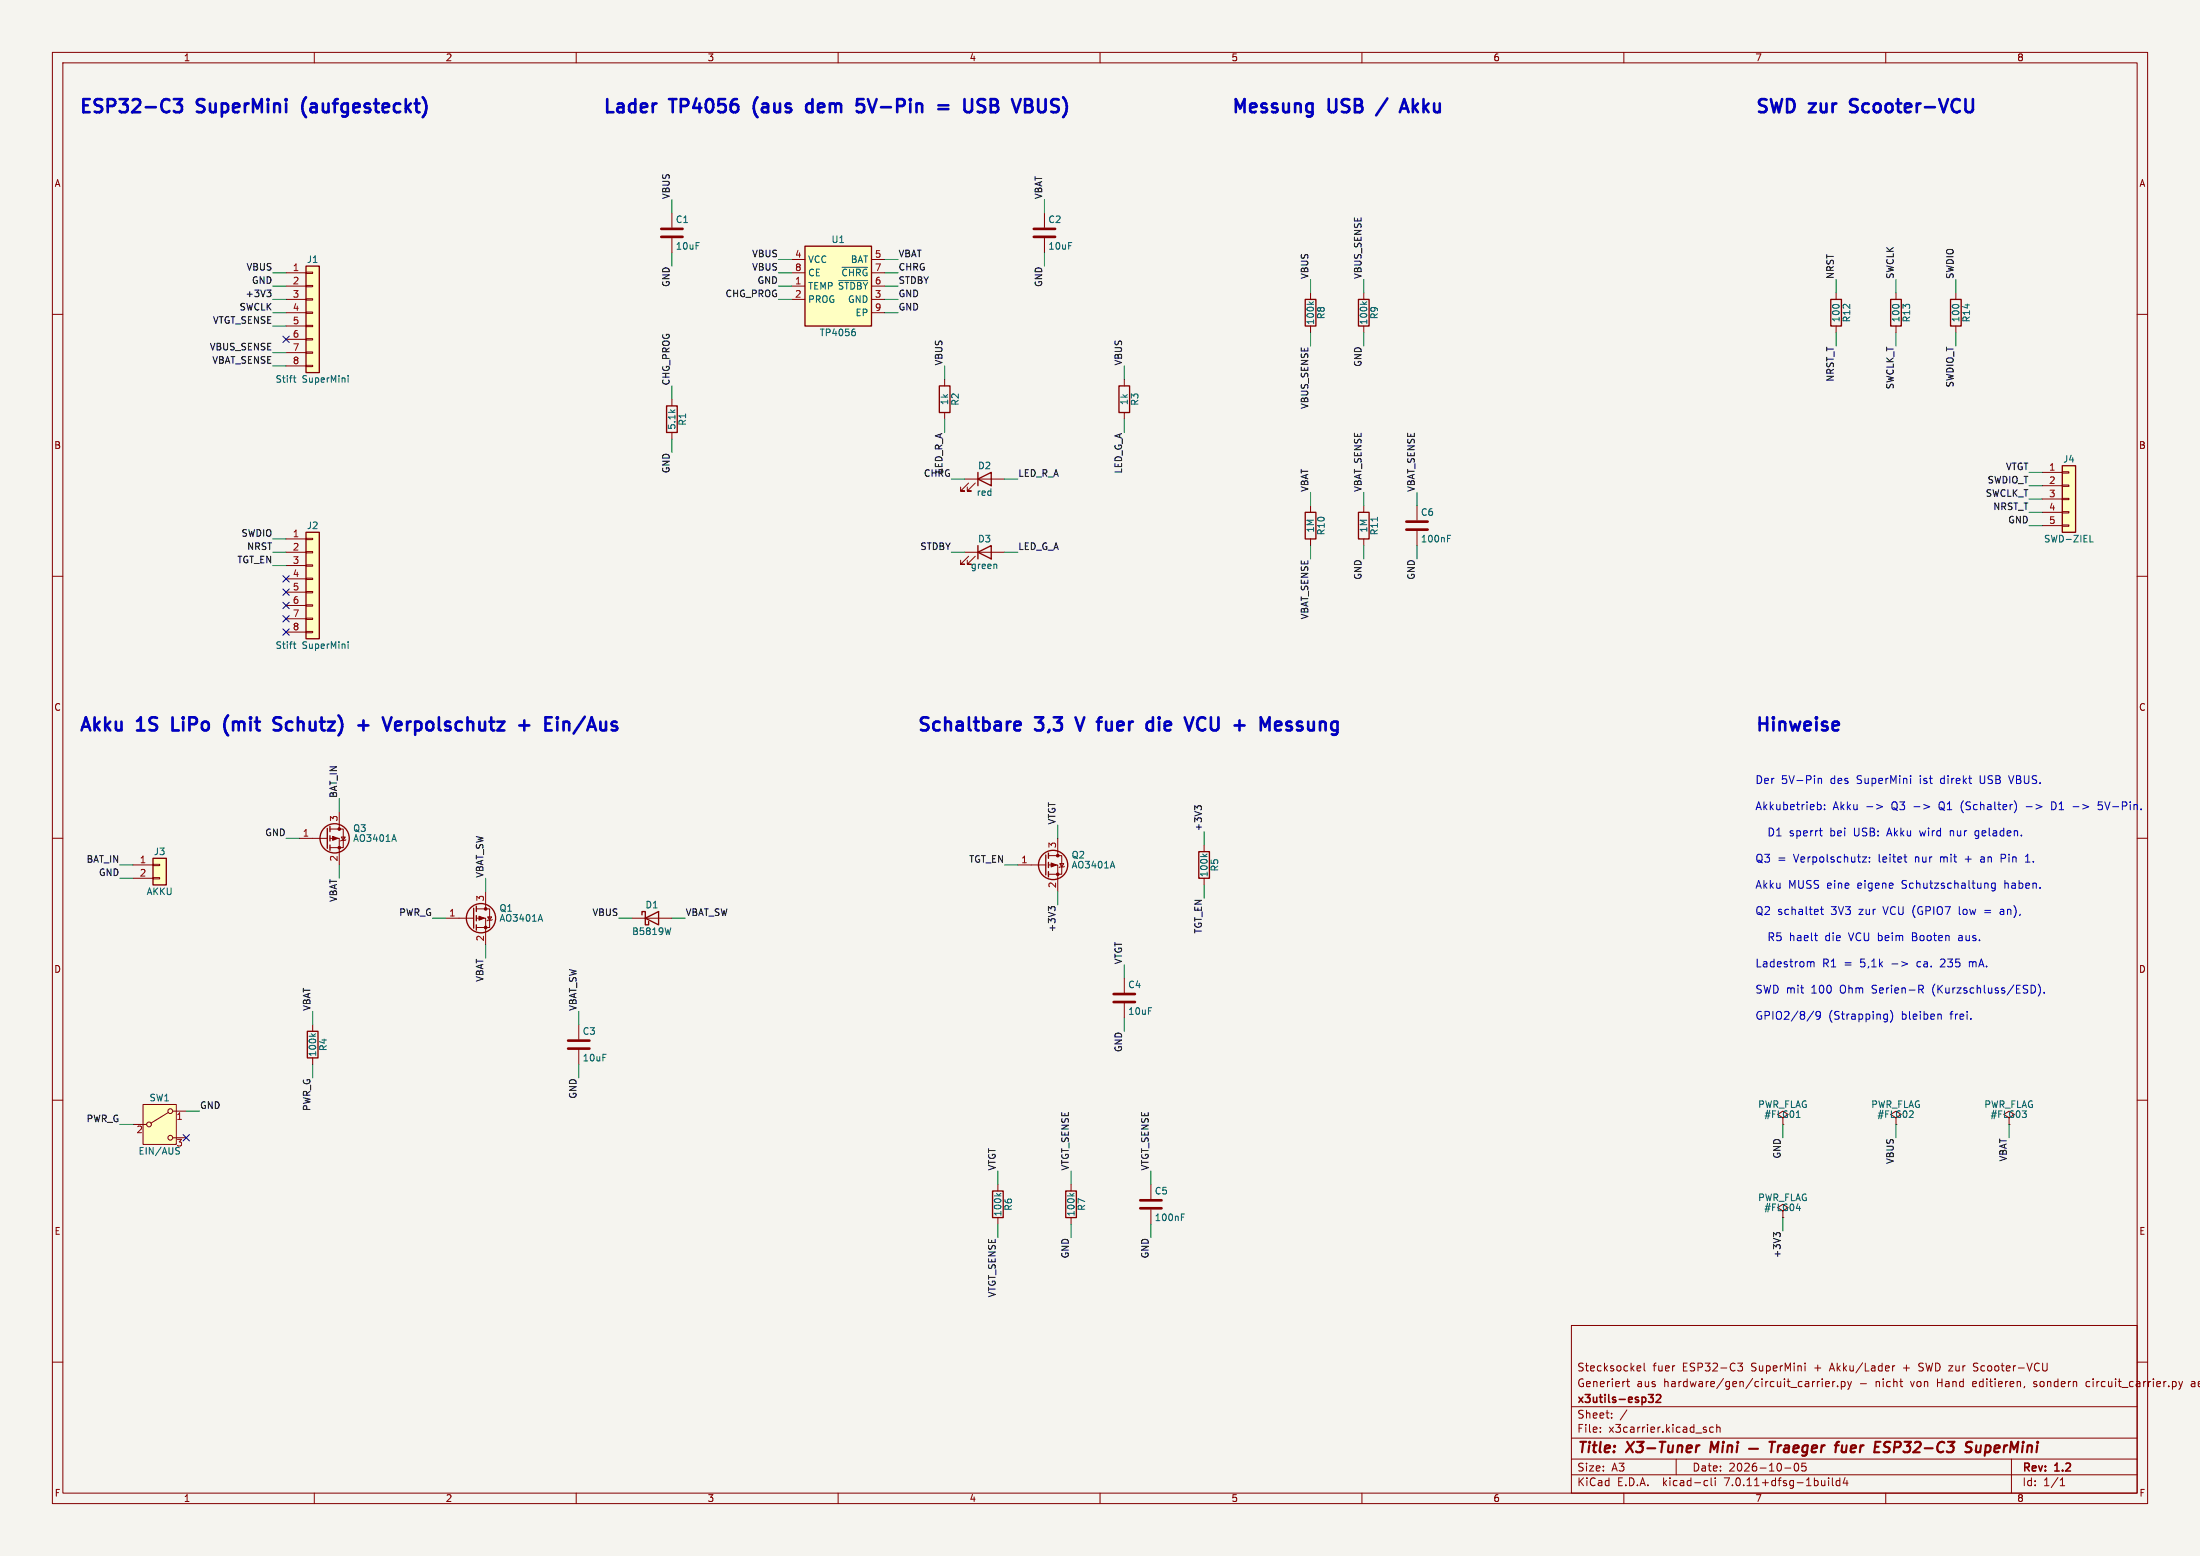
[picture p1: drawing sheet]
<svg xmlns="http://www.w3.org/2000/svg" width="420mm" height="297mm" viewBox="0 0 420 297" stroke-linecap="round" stroke-linejoin="round" font-family="sans-serif">
<path d="M0 0h420v297h-420z" fill="#f5f4ef" stroke="#f5f4ef" stroke-width=".19"/>
<g fill="none" stroke="#840000" stroke-width=".19">
<path d="M10 10h400v277h-400zM12 12h396v273h-396zM60 10v2M110 10v2M160 10v2M210 10v2M260 10v2M310 10v2M360 10v2M10 60h2M54.6 54.6h3.8M54.6 57.2h3.8"/>
<path d="M54.6 52.1h3.8M54.6 59.7h3.8M58.4 59.6h1.3v.2h-1.3zM58.4 57h1.3v.3h-1.3zM58.4 54.5h1.3v.2h-1.3zM58.4 51.9h1.3v.3h-1.3zM128.3 40.6v2.8M128.3 45.5v2.8M151.1 54.6h2.6M151.1 57.2h2.6M151.1 49.5h2.6M151.1 52.1h2.6"/>
<path d="M166.4 54.6h2.5M166.4 57.2h2.5M166.4 49.5h2.5M166.4 52.1h2.5M166.4 59.7h2.5M199.4 40.6v2.8M199.4 45.5v2.8M250.2 55.9v1.3M260.3 55.9v1.3M350.5 55.9v1.3M361.9 55.9v1.3M373.4 55.9v1.3"/>
<path d="M408 60h2M54.6 62.2h3.8M54.6 64.8h3.8M54.6 67.3h3.8M54.6 69.9h3.8M58.4 69.7h1.3v.3h-1.3zM58.4 67.2h1.3v.2h-1.3zM58.4 64.6h1.3v.3h-1.3zM58.4 62.1h1.3v.3h-1.3zM128.3 76.2v1.3M180.3 72.4v1.3M180.3 78.7v1.3"/>
<path d="M214.6 72.4v1.3M214.6 78.7v1.3M250.2 62.2v1.3M260.3 62.2v1.3M350.5 62.2v1.3M361.9 62.2v1.3M373.4 62.2v1.3M128.3 82.6v1.2M184.1 91.4h7.7M184.9 92.2l-1.5 1.5h.7h-.7v-.7M186.2 92.2l-1.5 1.5h.7h-.7v-.7M250.2 96.5v1.3"/>
<path d="M260.3 96.5v1.3M270.5 96.5v2.8M389.9 90.2h3.8M389.9 92.7h3.8M389.9 95.3h3.8M389.9 97.8h3.8M393.7 97.7h1.3v.2h-1.3zM393.7 95.1h1.3v.3h-1.3zM393.7 92.6h1.3v.2h-1.3zM393.7 90h1.3v.3h-1.3zM10 110h2M54.6 105.4h3.8"/>
<path d="M54.6 102.9h3.8M54.6 108h3.8M54.6 110.5h3.8M54.6 113h3.8M54.6 115.6h3.8M54.6 118.1h3.8M58.4 118h1.3v.2h-1.3zM58.4 115.4h1.3v.3h-1.3zM58.4 112.9h1.3v.3h-1.3zM58.4 110.4h1.3v.2h-1.3zM58.4 107.8h1.3v.3h-1.3zM58.4 105.3h1.3v.2h-1.3z"/>
<path d="M58.4 102.7h1.3v.3h-1.3zM184.1 105.4h7.7M184.9 106.2l-1.5 1.5h.7h-.7v-.8M186.2 106.2l-1.5 1.5h.7h-.7v-.8M250.2 102.9v1.2M260.3 102.9v1.2M270.5 101.3v2.8M389.9 100.3h3.8M393.7 100.2h1.3v.3h-1.3zM408 110h2M54.6 120.7h3.8M58.4 120.5h1.3v.3h-1.3z"/>
<path d="M10 160h2M63 158.2h2.5v3.6h-2.5M64.8 154.9v3.3M65.2 159.8h.7l-.4 .6zM408 160h2M25.4 165.1h3.8M25.4 167.6h3.8M29.2 167.5h1.3v.3h-1.3zM29.2 165h1.3v.2h-1.3zM57.1 160h5.4M63 160h1.8v5.1M66 160.3l-1 .2"/>
<path d="M85.1 175.3h5.3M90.9 175.3h1.8v5M90.9 173.5h2.6v3.5h-2.6M92.7 170.2v3.3M93.1 175h.8l-.4 .6zM94 175.5l-1 .3M120.6 175.3h7.7M194.3 165.1h5.3M200.2 165.1h1.7v5.1M200.2 163.3h2.5v3.6h-2.5M201.9 160v3.3M202.3 164.8h.8l-.4 .7z"/>
<path d="M203.2 165.4l-1 .2M229.9 161.3v1.3M229.9 167.6v1.3M59.7 195.6v1.3M110.5 195.6v2.8M214.6 186.7v2.8M214.6 191.5v2.8M10 210h2M25.4 214.6h2.5M27.3 210.8h6.4v7.6h-6.4zM32.1 212.3l-3.3 2.1M33 212.1h2.6"/>
<path d="M33 217.2h2.6M59.7 201.9v1.3M110.5 200.4v2.8M340.4 213.4l1-.7-1-.6-1.1 .6 1.1 .7v1.2M340.4 214.6h.1M361.9 213.4l1.1-.7-1.1-.6-1 .6 1 .7v1.2M361.9 214.6h.1M383.5 213.4l1.1-.7-1.1-.6-1 .6 1 .7v1.2M383.5 214.6h.1M408 210h2M190.5 226.1v1.2M190.5 232.4v1.3"/>
<path d="M204.5 226.1v1.2M204.5 232.4v1.3M219.7 226.1v2.8M219.7 230.9v2.8M340.4 231.1l1-.6-1-.6-1.1 .6 1.1 .6v1.3M340.4 232.4h.1M10 260h2M300 253h108v32h-108zM408 260h2M300 278.5h108M300 274.5h108M300 268.5h108"/>
<path d="M305.5 273.2v.2M305.5 272.5v.1M307.7 270.5v.2M307.7 269.8v.1M310.5 263.7h.6M310.6 269.1l-1.3 1.9M310.7 263.2v1.3l.4 .2M312.6 261.6h.6M312.6 260.8l.4-.1 .2 .3-.7 .2M313.9 260.2v1.3l.2 .2M320 278.5v3M325.6 272.9l.2 .2-.2 .3"/>
<path d="M325.6 272.4l.1 .1M327.1 272.5l-.4-.1-.3 .3 .1 .6h.6M327.7 272.5l.2-.1 .4 .1 .1 .9M327.7 271.9v1.5M331.7 260.2h1l-.5 .6 .4 .1v.6l-.2 .2-.7-.2M342.7 279.4l.2-.1a.8 .8 0 0 1 .5 .7 .8 .8 0 0 1-.5 .8 1 1 0 0 1-.2-1.4zM344.6 260.2v.1M344.6 260.7v1M344.7 279.3h-.7l-.1 .7 .3-.1h.5l.1 .2-.1 .5-.2 .2-.6-.2M347.4 263.7l-.4 .1M347.9 263.2v.1M347.9 263.7v1"/>
<path d="M348.5 264.2l.7-.2v-.2l-.5-.1-.2 .2 .1 .7h.6M349.9 263.7v1M350.3 263.7l-.3 .1-.1 .2M350.8 264.5v.2M351.5 263.8l.4-.1 .3 .3-.1 .6h-.6M351.5 263.7v1.5M352.7 263.7l.4 1M353.1 264.7l-.4 .5M353.4 263.7l-.3 1M361.3 260.7v1M361.7 260.7l-.3 .1-.1 .2M366.3 261.6l.2 .1"/>
<path d="M366.4 260.3l-.1 .2 .1 .3M376.7 263.8v.8M376.7 261.6l.6 .1M377.3 264l-.7 .2M377.4 260.2h-.4l-.3 .3 .2 .3 .4 .2M384 278.5v6.5M386.5 264.6l-.1 .3M388.2 264.6l.5 .1M388.4 263.7l-.2 .2 .2 .3M390.8 260.2v1.2l-.3 .3M398.8 263.7h-.3l-.3 .3 .1 .5 .5 .2M415.2 263.7l.2 .3v.4l-.2 .3"/>
<path d="M415.9 263.7l.4 1M416.3 264.7l-.4 .5M416.7 263.7l-.4 1M418.4 263.8h.5M418.9 264.1h-.4a.29 .29 0 0 0-.2 .3 .29 .29 0 0 0 .2 .3h.4M60 285v2M110 285v2M160 285v2M210 285v2M260 285v2M300 281.5h108M310 285v2"/>
<path d="M325.6 282.6l.4 .1M326 283.5l-.4 .1M326.7 282.1v1.3l.2 .2M327.4 282.1v.1M327.4 282.6v1M340.7 280.2h1.2M349.1 282.1v.1M349.1 282.6v1M349.8 282.1v1.3l.2 .2M351.2 282.7l-.4-.1-.3 .3 .2 .6h.5M351.2 282.1v1.5M352.2 282l-.3 1.1h.9"/>
<path d="M352.6 282.6v1M360 285v2M393.3 283.6h.9M393.3 282.5l.4-.4v1.5"/>
<circle cx="28.4" cy="214.6" r=".46"/>
<circle cx="32.5" cy="212.1" r=".46"/>
<circle cx="32.5" cy="217.2" r=".46"/>
</g>
<g fill="none" stroke="#840000" stroke-width=".4">
<path d="M324.5 275.9l-.5 .2M326.7 275.2l-.2 2M333.9 276.5h1.7M337.8 275.2h1.1M338.3 275.2l-.2 2M339.5 275.9l-.2 1.3M340.1 275.9l-.4 .1-.2 .3M340.7 276h.8l-.1 1.2M341.5 276.3l-.6 .1a.4 .4 0 0 0-.4 .4 .4 .4 0 0 0 .3 .4l.6-.1M342.4 276.5l.9-.2v-.3h-.8l-.2 .9 .3 .3 .6-.1M345.1 276a.66 .66 0 0 0-1 .3v.5l.1 .3h.8M345.1 275.9l-.2 1.6a.6 .6 0 0 1-.9 .3"/>
<path d="M345.9 276.5l1-.2-.1-.3h-.7l-.3 .9 .3 .3 .6-.1M347.8 275.9l-.2 1.3M348.4 275.9l-.4 .1-.3 .3M350.3 275.9h.7M351.1 275.2l-.4 .1-.1 .2-.2 1.7M351.7 275.9l-.1 1.2a.57 .57 0 0 0 .8-.1M352.5 275.9l-.1 1.3M360 276.2l.6 .1a.51 .51 0 0 1 .1 .6 .51 .51 0 0 1-.4 .3h-.5M360.2 275.2l.7 .1M375.8 275.2l.7 .1M376 276.3h.2a.46 .46 0 0 1-.1 .8M377.3 275.9v1.2a.57 .57 0 0 0 .7-.1"/>
<path d="M378.2 275.9l-.2 1.3M379 277.1l.5 .1M379.1 275.9l-.2 2M379.7 275.9l-.6 .1"/>
</g>
<path d="M314.7 266.2h.9l-.5 .6 .4 .1v.6l-.2 .2-.5-.1M316.2 266.3l.6-.1 .2 .1v.3l-.9 1.1h.9" fill="none" stroke="#840000" stroke-width=".3"/>
<g fill="none" stroke="#006464" stroke-width=".19">
<path d="M160.1 53.6h5.5M160.7 51h4.9M249.9 57.6l.5 .5M250.8 57.6l-.5 .4M260.1 57.6l.5 .5M260.9 57.6l-.5 .4M56 72.1h.5M56.2 71.7v1.1l.3 .2M66.5 71.7v.1M66.5 72.1v.9M163 62.8h.2M163.1 63.3l.2 .2v.3l-.2 .3"/>
<path d="M263 98.7v.8M190.2 107.7l.1 .8M276.3 102.8h.5M276.3 102.2h.6M399 103.4h.6M56 122.9h.5M56.2 122.5v1.1l.3 .2M66.5 122.5v.1M66.5 122.9v.9M75.2 159.3l.4 1.3M103.2 174.6l.4 1.2M128.1 177.1l-.3 1.3"/>
<path d="M212.4 164.4l.4 1.3M229.6 163l.5 .5M230.4 163l-.4 .4M59.4 197.3l.5 .5M60.3 197.3l-.5 .4M34.1 219.7l.1 .5-.5 .1M342.9 213.3h.8M364.5 213.3h.7M365.2 212.4v.2M190.2 227.8l.5 .5M191.1 227.8l-.5 .3M204.2 227.8l.5 .5"/>
<path d="M205 227.8l-.4 .3M225.5 232.3h.5M225.5 231.7h.6M342.9 230.7h.8"/>
</g>
<g fill="none" stroke="#840000" stroke-width=".25">
<path d="M58.4 50.8h2.6v20.3h-2.6zM153.7 47h12.7v15.2h-12.7zM249.2 57.2h2v5h-2zM259.3 57.2h2.1v5h-2.1zM349.5 57.2h2v5h-2zM360.9 57.2h2.1v5h-2.1zM372.4 57.2h2v5h-2zM127.3 77.5h2v5.1h-2zM179.3 73.7h2.1v5h-2.1zM213.6 73.7h2v5h-2zM186.7 91.4l2.5-1.2v2.5zM186.7 90.2v2.5"/>
<path d="M249.2 97.8h2v5.1h-2zM259.3 97.8h2.1v5.1h-2.1zM393.7 88.9h2.5v12.7h-2.5zM58.4 101.6h2.6v20.3h-2.6zM186.7 105.4l2.5-1.3v2.6zM186.7 104.1v2.6M62.5 158.1v3.8M63 157.7v1.1M63 159.5v1M29.2 163.8h2.5v5.1h-2.5zM63 161.3v1M90.4 173.4v3.8"/>
<path d="M90.9 173v1M90.9 174.8v1M90.9 176.5v1M122.6 174.6v-.6h.6v2.5h.6v-.6M123.2 175.3l2.5-1.3v2.5zM199.6 163.2v3.8M200.2 162.8v1M200.2 164.6v1M200.2 166.4v1M228.9 162.6h2v5h-2zM58.7 196.9h2v5h-2zM189.5 227.3h2v5.1h-2z"/>
<path d="M203.5 227.3h2v5.1h-2z"/>
<circle cx="63.9" cy="160" r="2.79"/>
<circle cx="91.8" cy="175.3" r="2.79"/>
<circle cx="201" cy="165.1" r="2.79"/>
</g>
<g fill="#ffffc2" stroke="#ffffc2" stroke-width=".19">
<path d="M29.2 163.8h2.5v5.1h-2.5z"/>
<path d="M153.7 47h12.7v15.2h-12.7z"/>
<path d="M393.7 88.9h2.5v12.7h-2.5z"/>
<path d="M27.3 210.8h6.4v7.6h-6.4z"/>
<path d="M58.4 101.6h2.6v20.3h-2.6z"/>
<path d="M58.4 50.8h2.6v20.3h-2.6z"/>
</g>
<path d="M126.2 45.2h4.1M126.2 43.7h4.1M197.4 45.2h4M197.4 43.7h4M268.5 99.6h4M268.5 101.1h4M108.5 198.6h4M212.6 191.3h4.1M212.6 189.7h4.1M108.5 200.2h4M217.7 230.6h4M217.7 229.1h4" fill="none" stroke="#840000" stroke-width=".51"/>
<g fill="#840000" stroke="#840000" stroke-width=".19">
<path d="M200.7 164.7l1 .4-1 .4z"/>
<path d="M91.4 174.9l1.1 .4-1.1 .3z"/>
<path d="M63.5 159.6l1 .4-1 .4z"/>
<circle cx="201.9" cy="166.9" r=".25"/>
<circle cx="201.9" cy="163.3" r=".25"/>
<circle cx="92.7" cy="177" r=".25"/>
<circle cx="92.7" cy="173.5" r=".25"/>
<circle cx="64.8" cy="161.8" r=".25"/>
<circle cx="64.8" cy="158.2" r=".25"/>
</g>
<path d="M50.9 55.4h.8l-.4 .5M51.5 55.9l.2 .2v.3l-.2 .2M228.6 154.2l-.5-.4v.8M228.6 154.1l.2-.3h.3l.3 .3M200.6 173.5l-.5-.4v.7M200.6 173.3l.3-.2h.3l.2 .2M339.1 235.7l-.5-.4v.8M339.1 235.5l.2-.2h.3l.2 .2" fill="none" stroke="#0f0f0f" stroke-width=".19"/>
<g fill="none" stroke="#0000c2" stroke-width=".19">
<path d="M347.1 148.7l.2-.1h.4v1M347.1 153.6h.3l.3 .2-.1 .6-.5 .2M347.1 148.6v1M347.3 158.6h.6M347.7 159.6h.2M348.3 154.4v.2M348.3 153.6v.2M356.4 154h1.1M358.2 153.6l1.2 .4-1.2 .4M364.7 148.1v.1M364.7 148.6v1M365.4 154h1.1"/>
<path d="M366.5 158.6l.2 1M367.2 153.6l1.2 .4-1.2 .4M372.3 158.6v1M372.5 158.6l-.2 .1M377.1 160l.4 .1M377.6 158.6h-.3l-.3 .2 .1 .6 .5 .2M383.5 148.1l.5 1.5M384.5 152.8a1.72 1.72 0 0 1 0 2.3M386.8 154h1.2M392 153.1h-.3v1.5h.3M395.7 154h1.2M400.5 154.4l.6 .2"/>
<path d="M401.3 153.1h-.7l-.1 .7 .6-.2M347.5 173.6h.6M347.7 173.1v1.2l.4 .3M355.5 163.6h.8l-.8 1h.8M356.9 164.4v.2M356.9 163.6v.2M363.5 163.6h.5M363.7 164.5l.3 .1M365.1 178.8h.5M365.6 178.1h-.5v1.5h.6M374.1 178.6h-.1M374.1 179a.29 .29 0 0 0-.2 .3 .29 .29 0 0 0 .2 .3"/>
<path d="M378.2 164.1v.4M379.1 168.6h.4v.2v.8M380.9 168.6h-.4l-.3 .2 .1 .7h.6M380.9 168.6v1.2l-.3 .3-.4-.1M382 163.8h.6M382.3 173.6h-.4M382.4 174h-.4a.29 .29 0 0 0-.2 .3 .29 .29 0 0 0 .2 .3h.4M382.6 163.1h-.6v1.5M386.7 164.6h.8M386.7 163.5l.4-.4v1.5M345.5 183.6l.2 .2M345.7 183.8v.8"/>
<path d="M345.7 183.8l.2-.2h.3l.1 1M346.2 193l-1.2 1.9M347.5 193.7l-.3 .3h-.2l-.3-.3 .1-.6h.4l.3 .1a.99 .99 0 0 1-.4 1.4h-.3M359.9 193.6h.4M360.3 194.5l-.4 .1M360.3 193.6v1.2l-.1 .2-.4 .1M360.9 192.8a1.72 1.72 0 0 1 0 2.3M361.2 184h1.1M363 183.6l1.2 .4-1.2 .4M366.3 188.1h.6l.3 .2-.2 .5h-.7M366.7 188.8l.5 .8M370.2 193.6l.4 .2v.8"/>
<path d="M376 183.6v1M376 183.6v.1M387.7 188.1a.76 .76 0 0 1 .9 .7 .76 .76 0 0 1-.9 .8M389.1 187.8a1.72 1.72 0 0 1 0 2.3M390.2 189.4v.2"/>
</g>
<g fill="none" stroke="#0000c2" stroke-width=".5">
<path d="M33.2 18.9h1.5l-.8 1a.68 .68 0 0 1 .8 .4v.6l-.2 .4-1 .1-.3-.2M155.1 19.9l-.7-.1-.5 .4v.7l.2 .4 .3 .1 .7-.1M163.7 18.9h1.2M163.9 19.9h.6l.5 .4-.1 .9-.4 .2h-.6M184.1 18.9v2M185.6 18.9v2M188.1 19l-1-.1a.61 .61 0 0 0-.5 .6 .61 .61 0 0 0 .5 .6 .91 .91 0 0 1 1 .6 .63 .63 0 0 1-.5 .7l-1-.1M198.2 18.9v2l.5 .5M264.9 18.8l-2.2 3.2M353.3 19.2l-.1 .2 .1 .5M179.1 20.1h1.9M179.1 20.8h1.9"/>
<path d="M267.2 21.4l.9-2.5 .8 2.5M267.5 20.7h1.2M353.2 21.3l.3 .1M32.9 136.9v2.5h1.2M43.5 136.6a2.87 2.87 0 0 0 0 3.8M52.4 137.9l.3 .2a.92 .92 0 0 1 1 .6 .64 .64 0 0 1-.5 .7l-1-.1M53.7 137l-1-.1-.3 .3M68.4 138.5h1.9M69.4 137.5v1.9M75.6 139.3l.2 .1 .7-.1M75.6 137.9l.7-.1 .2 .1 .1 .4-1.2 .3M108.3 137.8l.4 .3v1.3"/>
<path d="M111.6 136.8l-2.1 3.2M193.8 139.3l.2 .1 .7-.1M193.8 137.9l.7-.1 .2 .1 .2 .4-1.2 .3M205.3 136.9l.9 2.5M209.4 137.8h.9M210.1 136.9h.2M219.4 137.8l.7 .1M220.1 139.3l-.7 .1M220.1 136.9v2.5M229.6 136.9a1.31 1.31 0 0 0-1.1 1 1.31 1.31 0 0 0 .5 1.4l.6 .1M243.8 137.8l.7 .1 .1 .4-1.2 .3M244.5 139.3l-.7 .1"/>
<path d="M245.6 139.3l.2 .1M245.9 137.8l-.3 .3 .1 .4 .2 .1"/>
</g>
<g fill="none" stroke="#009600" stroke-width=".19">
<path d="M128.3 38.1v2.5M199.4 38.1v2.5M52.1 59.7h2.5M52.1 54.6h2.5M52.1 57.2h2.5M52.1 52.1h2.5M128.3 48.3v2.5M148.6 54.6h2.5M148.6 57.2h2.5M148.6 52.1h2.5M148.6 49.5h2.5M168.9 59.7h2.5"/>
<path d="M168.9 54.6h2.5M168.9 57.2h2.5M168.9 52.1h2.5M168.9 49.5h2.5M199.4 48.3v2.5M250.2 53.3v2.6M260.3 53.3v2.6M350.5 53.3v2.6M361.9 53.3v2.6M373.4 53.3v2.6M52.1 67.3h2.5M52.1 69.9h2.5"/>
<path d="M52.1 62.2h2.5M128.3 73.7v2.5M180.3 69.9v2.5M214.6 69.9v2.5M250.2 63.5v2.5M260.3 63.5v2.5M350.5 63.5v2.5M361.9 63.5v2.5M373.4 63.5v2.5M128.3 83.8v2.6M180.3 80v2.6M181.6 91.4h2.5"/>
<path d="M191.8 91.4h2.5M214.6 80v2.6M250.2 94v2.5M260.3 94v2.5M270.5 94v2.5M387.3 95.3h2.6M387.3 90.2h2.6M387.3 92.7h2.6M387.3 97.8h2.6M52.1 108h2.5M52.1 105.4h2.5M52.1 102.9h2.5"/>
<path d="M181.6 105.4h2.5M191.8 105.4h2.5M250.2 104.1v2.6M260.3 104.1v2.6M270.5 104.1v2.6M387.3 100.3h2.6M64.8 152.4v2.5M201.9 157.5v2.5M229.9 158.8v2.5M22.9 165.1h2.5M22.9 167.6h2.5M54.6 160h2.5"/>
<path d="M64.8 165.1v2.5M82.5 175.3h2.6M92.7 167.6v2.6M118.1 175.3h2.5M128.3 175.3h2.5M191.8 165.1h2.5M201.9 170.2v2.5M229.9 168.9v2.6M59.7 193v2.6M92.7 180.3v2.6M110.5 193v2.6M214.6 184.2v2.5"/>
<path d="M214.6 194.3v2.6M22.9 214.6h2.5M35.6 212.1h2.5M59.7 203.2v2.5M110.5 203.2v2.5M340.4 214.6v2.6M361.9 214.6v2.6M383.5 214.6v2.6M190.5 223.5v2.6M190.5 233.7v2.5M204.5 223.5v2.6M204.5 233.7v2.5"/>
<path d="M219.7 223.5v2.6M219.7 233.7v2.5M340.4 232.4v2.5"/>
</g>
<g fill="none" stroke="#000084" stroke-width=".19">
<path d="M54 64.2l1.2 1.2M55.2 64.2l-1.2 1.2M54 109.9l1.2 1.2M54 112.4l1.2 1.2M54 117.5l1.2 1.2M54 115l1.2 1.2M55.2 109.9l-1.2 1.2M55.2 112.4l-1.2 1.2M55.2 117.5l-1.2 1.2M55.2 115l-1.2 1.2M54 120l1.2 1.3M55.2 120l-1.2 1.3"/>
<path d="M35 216.6l1.2 1.2M36.2 216.6l-1.2 1.2"/>
</g>
<g font-size="3.5" fill="#0000c2">
<text x="15" y="21.8">ESP32-C3</text>
<text x="37.8" y="21.8">SuperMini</text>
<text x="58.8" y="21.8">(aufgesteckt)</text>
<text x="115" y="21.8">Lader</text>
<text x="128.1" y="21.8">TP4056</text>
<text x="145" y="21.8">(aus</text>
<text x="156.1" y="21.8">dem</text>
<text x="166.7" y="21.8">5V-Pin</text>
<text x="183.2" y="21.8">=</text>
<text x="189.2" y="21.8">USB</text>
<text x="199.6" y="21.8">VBUS)</text>
<text x="235" y="21.8">Messung</text>
<text x="253.7" y="21.8">USB</text>
<text x="269.7" y="21.8">Akku</text>
<text x="335" y="21.8">SWD</text>
<text x="345.6" y="21.8">zur</text>
<text x="354.4" y="21.8">Scooter-VCU</text>
<text x="15" y="139.8">Akku</text>
<text x="26.4" y="139.8">1S</text>
<text x="34" y="139.8">LiPo</text>
<text x="44.9" y="139.8">(mit</text>
<text x="55.4" y="139.8">Schutz)</text>
<text x="72.5" y="139.8">+</text>
<text x="78.5" y="139.8">Verpolschutz</text>
<text x="105.2" y="139.8">+</text>
<text x="111.2" y="139.8">Ein/Aus</text>
<text x="175" y="139.8">Schaltbare</text>
<text x="197.9" y="139.8">3,3</text>
<text x="206.8" y="139.8">V</text>
<text x="211.8" y="139.8">fuer</text>
<text x="222.1" y="139.8">die</text>
<text x="230.6" y="139.8">VCU</text>
<text x="240.8" y="139.8">+</text>
<text x="246.8" y="139.8">Messung</text>
<text x="335" y="139.8">Hinweise</text>
</g>
<g font-size="2.8" fill="#840000">
<text x="301" y="277.9">Title:</text>
<text x="310.6" y="277.9">X3-Tuner</text>
<text x="327.4" y="277.9">Mini</text>
<text x="353.7" y="277.9">fuer</text>
<text x="361.9" y="277.9">ESP32-C3</text>
<text x="380.1" y="277.9">SuperMini</text>
</g>
<g font-size="2.1" fill="#0000c2">
<text x="335" y="149.8">Der</text>
<text x="340" y="149.8">5V-Pin</text>
<text x="349.5" y="149.8">des</text>
<text x="354.6" y="149.8">SuperMini</text>
<text x="366.8" y="149.8">ist</text>
<text x="370.9" y="149.8">direkt</text>
<text x="378.5" y="149.8">USB</text>
<text x="384.3" y="149.8">VBUS.</text>
<text x="335" y="154.8">Akkubetrieb:</text>
<text x="349.9" y="154.8">Akku</text>
<text x="361.3" y="154.8">Q3</text>
<text x="370.6" y="154.8">Q1</text>
<text x="374.9" y="154.8">(Schalter)</text>
<text x="387.5" y="154.8">-&gt;</text>
<text x="392.5" y="154.8">D1</text>
<text x="396.7" y="154.8">-&gt;</text>
<text x="401.7" y="154.8">5V-Pin.</text>
<text x="337.6" y="159.7">D1</text>
<text x="341.8" y="159.7">sperrt</text>
<text x="349.7" y="159.7">bei</text>
<text x="354.4" y="159.7">USB:</text>
<text x="360.9" y="159.7">Akku</text>
<text x="367.2" y="159.7">wird</text>
<text x="373.1" y="159.7">nur</text>
<text x="378.1" y="159.7">geladen.</text>
<text x="335" y="164.7">Q3</text>
<text x="339.3" y="164.7">=</text>
<text x="342.5" y="164.7">Verpolschutz:</text>
<text x="358.8" y="164.7">leitet</text>
<text x="365.8" y="164.7">nur</text>
<text x="370.8" y="164.7">mit</text>
<text x="375.7" y="164.7">+</text>
<text x="378.8" y="164.7">an</text>
<text x="382.8" y="164.7">Pin</text>
<text x="387.7" y="164.7">1.</text>
<text x="335" y="169.7">Akku</text>
<text x="341.4" y="169.7">MUSS eine</text>
<text x="354.8" y="169.7">eigene</text>
<text x="363.3" y="169.7">Schutzschaltung</text>
<text x="383.1" y="169.7">haben.</text>
<text x="335" y="174.7">Q2</text>
<text x="337.6" y="179.7">R5</text>
<text x="339.3" y="174.7">schaltet</text>
<text x="341.8" y="179.7">haelt</text>
<text x="348.8" y="179.7">die</text>
<text x="349.6" y="174.7">3V3</text>
<text x="353.4" y="179.7">VCU beim</text>
<text x="355" y="174.7">zur</text>
<text x="359.8" y="174.7">VCU (GPIO7</text>
<text x="365.7" y="179.7">Booten</text>
<text x="374.5" y="174.7">low</text>
<text x="374.8" y="179.7">aus.</text>
<text x="379.5" y="174.7">=</text>
<text x="382.7" y="174.7">an),</text>
<text x="335" y="184.7">Ladestrom</text>
<text x="347.9" y="184.7">R1</text>
<text x="352.1" y="184.7">=</text>
<text x="355.3" y="184.7">5,1k</text>
<text x="366.4" y="184.7">ca.</text>
<text x="371" y="184.7">235</text>
<text x="376.6" y="184.7">mA.</text>
<text x="335" y="189.7">SWD mit</text>
<text x="345.8" y="189.7">100</text>
<text x="351.4" y="189.7">Ohm</text>
<text x="357.6" y="189.7">Serien-R</text>
<text x="369.3" y="189.7">(Kurzschluss/ESD).</text>
<text x="335" y="194.7">GPIO2/8/9</text>
<text x="349" y="194.7">(Strapping)</text>
<text x="363" y="194.7">bleiben</text>
<text x="372.5" y="194.7">frei.</text>
</g>
<g font-size="2.1" fill="#840000">
<text x="301" y="262">Stecksockel</text>
<text x="315.5" y="262">fuer</text>
<text x="321.2" y="262">ESP32-C3</text>
<text x="334.5" y="262">SuperMini</text>
<text x="346.6" y="262">+</text>
<text x="349.8" y="262">Akku/Lader</text>
<text x="363.9" y="262">+</text>
<text x="367" y="262">SWD zur</text>
<text x="377.8" y="262">Scooter-VCU</text>
<text x="301" y="268.2">x3utils-esp32</text>
<text x="301" y="265">Generiert</text>
<text x="312.4" y="265">aus</text>
<text x="317.7" y="265">hardware/gen/circuit_carrier.py</text>
<text x="355.2" y="265">-</text>
<text x="358.3" y="265">nicht</text>
<text x="365.2" y="265">von</text>
<text x="370.4" y="265">Hand</text>
<text x="377.3" y="265">editieren,</text>
<text x="389.1" y="265">sondern</text>
<text x="399.3" y="265">circuit_carrier.py</text>
<text x="419.5" y="265">ae</text>
<text x="301" y="273.7">File:</text>
<text x="301" y="271">Sheet:</text>
<text x="307.1" y="273.7">x3carrier.kicad_sch</text>
<text x="301" y="281.1">Size:</text>
<text x="307.6" y="281.1">A3</text>
<text x="323" y="281.1">Date:</text>
<text x="330" y="281.1">2026-10-05</text>
<text x="386" y="281.3">Rev:</text>
<text x="392.4" y="281.3">1.2</text>
<text x="301" y="283.9">KiCad</text>
<text x="308.7" y="283.9">E.D.A.</text>
<text x="317.6" y="283.9">kicad-cli</text>
<text x="329.5" y="283.9">7.0.11+dfsg-1build4</text>
<text x="386" y="283.9">Id:</text>
<text x="390.1" y="283.9">1/1</text>
</g>
<g font-size="1.8" fill="#840000">
<text x="35" y="11.9">1</text>
<text x="85" y="11.9">2</text>
<text x="135" y="11.9">3</text>
<text x="185" y="11.9">4</text>
<text x="235" y="11.9">5</text>
<text x="285" y="11.9">6</text>
<text x="335" y="11.9">7</text>
<text x="385" y="11.9">8</text>
<text x="10.3" y="35.9">A</text>
<text x="408.3" y="35.9">A</text>
<text x="10.3" y="85.9">B</text>
<text x="408.2" y="85.9">B</text>
<text x="10.3" y="135.9">C</text>
<text x="408.2" y="135.9">C</text>
<text x="10.3" y="185.9">D</text>
<text x="408.2" y="185.9">D</text>
<text x="10.3" y="235.9">E</text>
<text x="408.3" y="235.9">E</text>
<text x="10.3" y="285.9">F</text>
<text x="35" y="286.9">1</text>
<text x="85" y="286.9">2</text>
<text x="135" y="286.9">3</text>
<text x="185" y="286.9">4</text>
<text x="235" y="286.9">5</text>
<text x="285" y="286.9">6</text>
<text x="335" y="286.9">7</text>
<text x="385" y="286.9">8</text>
<text x="408.3" y="285.9">F</text>
</g>
<g font-size="1.8" fill="#0f0f0f">
<text x="127.9" y="38.1" transform="rotate(-90 127.9 38.1)">VBUS</text>
<text x="199" y="38.1" transform="rotate(-90 199 38.1)">VBAT</text>
<text x="47" y="51.7">VBUS</text>
<text x="143.5" y="51.7">VBUS</text>
<text x="143.5" y="49.2">VBUS</text>
<text x="171.4" y="49.2">VBAT</text>
<text x="171.4" y="51.7">CHRG</text>
<text x="249.8" y="53.3" transform="rotate(-90 249.8 53.3)">VBUS</text>
<text x="260" y="53.3" transform="rotate(-90 260 53.3)">VBUS_SENSE</text>
<text x="350.2" y="53.3" transform="rotate(-90 350.2 53.3)">NRST</text>
<text x="361.6" y="53.3" transform="rotate(-90 361.6 53.3)">SWCLK</text>
<text x="373" y="53.3" transform="rotate(-90 373 53.3)">SWDIO</text>
<text x="45.6" y="59.3">SWCLK</text>
<text x="46.8" y="56.8">+3V3</text>
<text x="48" y="54.3">GND</text>
<text x="127.9" y="54.9" transform="rotate(-90 127.9 54.9)">GND</text>
<text x="138.4" y="56.8">CHG_PROG</text>
<text x="144.5" y="54.3">GND</text>
<text x="171.4" y="59.3">GND</text>
<text x="171.4" y="56.8">GND</text>
<text x="171.4" y="54.3">STDBY</text>
<text x="199" y="54.9" transform="rotate(-90 199 54.9)">GND</text>
<text x="40.6" y="61.9">VTGT_SENSE</text>
<text x="40" y="67">VBUS_SENSE</text>
<text x="40.4" y="69.5">VBAT_SENSE</text>
<text x="180" y="69.8" transform="rotate(-90 180 69.8)">VBUS</text>
<text x="214.3" y="69.8" transform="rotate(-90 214.3 69.8)">VBUS</text>
<text x="260" y="70.1" transform="rotate(-90 260 70.1)">GND</text>
<text x="127.9" y="73.7" transform="rotate(-90 127.9 73.7)">CHG_PROG</text>
<text x="350.2" y="73" transform="rotate(-90 350.2 73)">NRST_T</text>
<text x="361.6" y="74.4" transform="rotate(-90 361.6 74.4)">SWCLK_T</text>
<text x="373" y="74" transform="rotate(-90 373 74)">SWDIO_T</text>
<text x="249.8" y="78.2" transform="rotate(-90 249.8 78.2)">VBUS_SENSE</text>
<text x="382.9" y="89.8">VTGT</text>
<text x="127.9" y="90.4" transform="rotate(-90 127.9 90.4)">GND</text>
<text x="176.3" y="91.1">CHRG</text>
<text x="180" y="90.5" transform="rotate(-90 180 90.5)">LED_R_A</text>
<text x="194.3" y="91.1">LED_R_A</text>
<text x="214.3" y="90.5" transform="rotate(-90 214.3 90.5)">LED_G_A</text>
<text x="249.8" y="94" transform="rotate(-90 249.8 94)">VBAT</text>
<text x="260" y="94" transform="rotate(-90 260 94)">VBAT_SENSE</text>
<text x="270.2" y="94" transform="rotate(-90 270.2 94)">VBAT_SENSE</text>
<text x="379" y="94.9">SWCLK_T</text>
<text x="379.3" y="92.4">SWDIO_T</text>
<text x="380.4" y="97.4">NRST_T</text>
<text x="383.3" y="100">GND</text>
<text x="45.2" y="107.6">TGT_EN</text>
<text x="46" y="102.5">SWDIO</text>
<text x="47.1" y="105.1">NRST</text>
<text x="175.6" y="105.1">STDBY</text>
<text x="194.3" y="105.1">LED_G_A</text>
<text x="260" y="110.8" transform="rotate(-90 260 110.8)">GND</text>
<text x="270.2" y="110.8" transform="rotate(-90 270.2 110.8)">GND</text>
<text x="249.8" y="118.3" transform="rotate(-90 249.8 118.3)">VBAT_SENSE</text>
<text x="64.4" y="152.4" transform="rotate(-90 64.4 152.4)">BAT_IN</text>
<text x="50.5" y="159.7">GND</text>
<text x="201.6" y="157.5" transform="rotate(-90 201.6 157.5)">VTGT</text>
<text x="229.5" y="158.8" transform="rotate(-90 229.5 158.8)">+3V3</text>
<text x="16.4" y="164.8">BAT_IN</text>
<text x="18.8" y="167.3">GND</text>
<text x="92.4" y="167.6" transform="rotate(-90 92.4 167.6)">VBAT_SW</text>
<text x="184.9" y="164.8">TGT_EN</text>
<text x="64.4" y="172.3" transform="rotate(-90 64.4 172.3)">VBAT</text>
<text x="76.1" y="174.9">PWR_G</text>
<text x="113" y="174.9">VBUS</text>
<text x="130.8" y="174.9">VBAT_SW</text>
<text x="201.6" y="178" transform="rotate(-90 201.6 178)">+3V3</text>
<text x="229.5" y="178.3" transform="rotate(-90 229.5 178.3)">TGT_EN</text>
<text x="214.3" y="184.1" transform="rotate(-90 214.3 184.1)">VTGT</text>
<text x="92.4" y="187.5" transform="rotate(-90 92.4 187.5)">VBAT</text>
<text x="59.3" y="193" transform="rotate(-90 59.3 193)">VBAT</text>
<text x="110.1" y="193" transform="rotate(-90 110.1 193)">VBAT_SW</text>
<text x="214.3" y="200.9" transform="rotate(-90 214.3 200.9)">GND</text>
<text x="110.1" y="209.8" transform="rotate(-90 110.1 209.8)">GND</text>
<text x="16.4" y="214.3">PWR_G</text>
<text x="38.1" y="211.7">GND</text>
<text x="59.3" y="212.2" transform="rotate(-90 59.3 212.2)">PWR_G</text>
<text x="340" y="221.2" transform="rotate(-90 340 221.2)">GND</text>
<text x="383.2" y="221.8" transform="rotate(-90 383.2 221.8)">VBAT</text>
<text x="190.2" y="223.5" transform="rotate(-90 190.2 223.5)">VTGT</text>
<text x="204.1" y="223.5" transform="rotate(-90 204.1 223.5)">VTGT_SENSE</text>
<text x="219.4" y="223.5" transform="rotate(-90 219.4 223.5)">VTGT_SENSE</text>
<text x="361.6" y="222.3" transform="rotate(-90 361.6 222.3)">VBUS</text>
<text x="204.1" y="240.3" transform="rotate(-90 204.1 240.3)">GND</text>
<text x="219.4" y="240.3" transform="rotate(-90 219.4 240.3)">GND</text>
<text x="340" y="240.2" transform="rotate(-90 340 240.2)">+3V3</text>
<text x="190.2" y="247.7" transform="rotate(-90 190.2 247.7)">VTGT_SENSE</text>
</g>
<g font-size="1.8" fill="#006464">
<text x="128.9" y="42.8">C1</text>
<text x="128.9" y="47.9">10uF</text>
<text x="158.6" y="46.6">U1</text>
<text x="200" y="42.8">C2</text>
<text x="200" y="47.9">10uF</text>
<text x="58.5" y="50.4">J1</text>
<text x="154.2" y="50.4">VCC</text>
<text x="154.2" y="52.9">CE</text>
<text x="160.5" y="52.9">~{CHRG}</text>
<text x="162.3" y="50.4">BAT</text>
<text x="154.2" y="55.5">TEMP ~{STDBY}</text>
<text x="154.2" y="58">PROG</text>
<text x="161.8" y="58">GND</text>
<text x="156.4" y="64.4">TP4056</text>
<text x="163.2" y="60.6">EP</text>
<text x="251.1" y="62.1" transform="rotate(-90 251.1 62.1)">100k</text>
<text x="253.1" y="61" transform="rotate(-90 253.1 61)">R8</text>
<text x="261.2" y="62.1" transform="rotate(-90 261.2 62.1)">100k</text>
<text x="263.2" y="61" transform="rotate(-90 263.2 61)">R9</text>
<text x="351.4" y="61.6" transform="rotate(-90 351.4 61.6)">100</text>
<text x="353.4" y="61.6" transform="rotate(-90 353.4 61.6)">R12</text>
<text x="362.8" y="61.6" transform="rotate(-90 362.8 61.6)">100</text>
<text x="364.8" y="61.6" transform="rotate(-90 364.8 61.6)">R13</text>
<text x="374.2" y="61.6" transform="rotate(-90 374.2 61.6)">100</text>
<text x="376.3" y="61.6" transform="rotate(-90 376.3 61.6)">R14</text>
<text x="52.5" y="73.3">Stift</text>
<text x="57.7" y="73.3">SuperMini</text>
<text x="181.2" y="77.4" transform="rotate(-90 181.2 77.4)">1k</text>
<text x="183.2" y="77.5" transform="rotate(-90 183.2 77.5)">R2</text>
<text x="215.5" y="77.4" transform="rotate(-90 215.5 77.4)">1k</text>
<text x="217.5" y="77.5" transform="rotate(-90 217.5 77.5)">R3</text>
<text x="129.1" y="82.1" transform="rotate(-90 129.1 82.1)">5.1k</text>
<text x="131.2" y="81.4" transform="rotate(-90 131.2 81.4)">R1</text>
<text x="186.6" y="89.8">D2</text>
<text x="393.8" y="88.5">J4</text>
<text x="186.3" y="94.8">red</text>
<text x="58.5" y="101.2">J2</text>
<text x="251.1" y="101.8" transform="rotate(-90 251.1 101.8)">1M</text>
<text x="261.2" y="101.8" transform="rotate(-90 261.2 101.8)">1M</text>
<text x="271.2" y="98.7">C6</text>
<text x="186.6" y="103.7">D3</text>
<text x="253.1" y="102.3" transform="rotate(-90 253.1 102.3)">R10</text>
<text x="263.2" y="102.3" transform="rotate(-90 263.2 102.3)">R11</text>
<text x="271.2" y="103.7">100nF</text>
<text x="390.1" y="103.7">SWD-ZIEL</text>
<text x="185.2" y="108.8">green</text>
<text x="52.5" y="124.1">Stift</text>
<text x="57.7" y="124.1">SuperMini</text>
<text x="67.3" y="160.9">AO3401A</text>
<text x="67.3" y="159">Q3</text>
<text x="29.3" y="163.4">J3</text>
<text x="204.5" y="166">AO3401A</text>
<text x="204.5" y="164.1">Q2</text>
<text x="230.7" y="167.5" transform="rotate(-90 230.7 167.5)">100k</text>
<text x="232.8" y="166.4" transform="rotate(-90 232.8 166.4)">R5</text>
<text x="27.9" y="171">AKKU</text>
<text x="123.1" y="173.6">D1</text>
<text x="95.3" y="176.1">AO3401A</text>
<text x="95.3" y="174.2">Q1</text>
<text x="120.6" y="178.7">B5819W</text>
<text x="215.3" y="188.8">C4</text>
<text x="111.1" y="197.7">C3</text>
<text x="215.3" y="193.9">10uF</text>
<text x="60.6" y="201.8" transform="rotate(-90 60.6 201.8)">100k</text>
<text x="62.6" y="200.7" transform="rotate(-90 62.6 200.7)">R4</text>
<text x="111.1" y="202.8">10uF</text>
<text x="28.4" y="210.4">SW1</text>
<text x="335.5" y="211.7">PWR_FLAG</text>
<text x="336.7" y="213.6">#FLG01</text>
<text x="357.1" y="211.7">PWR_FLAG</text>
<text x="358.3" y="213.6">#FLG02</text>
<text x="378.7" y="211.7">PWR_FLAG</text>
<text x="379.9" y="213.6">#FLG03</text>
<text x="26.4" y="220.6">EIN/AUS</text>
<text x="33.6" y="219.2">3</text>
<text x="191.4" y="232.3" transform="rotate(-90 191.4 232.3)">100k</text>
<text x="193.4" y="231.2" transform="rotate(-90 193.4 231.2)">R6</text>
<text x="205.3" y="232.3" transform="rotate(-90 205.3 232.3)">100k</text>
<text x="207.4" y="231.2" transform="rotate(-90 207.4 231.2)">R7</text>
<text x="220.4" y="228.2">C5</text>
<text x="220.4" y="233.3">100nF</text>
<text x="335.5" y="229.5">PWR_FLAG</text>
<text x="336.7" y="231.4">#FLG04</text>
</g>
<g font-size="1.8" fill="#a90000">
<text x="55.8" y="51.8">1</text>
<text x="151.7" y="49.3">4</text>
<text x="151.7" y="51.8">8</text>
<text x="166.9" y="49.3">5</text>
<text x="166.9" y="51.8">7</text>
<text x="55.8" y="54.4">2</text>
<text x="55.8" y="56.9">3</text>
<text x="55.8" y="59.4">4</text>
<text x="151.7" y="54.4">1</text>
<text x="151.7" y="56.9">2</text>
<text x="166.9" y="56.9">3</text>
<text x="166.9" y="54.4">6</text>
<text x="166.9" y="59.4">9</text>
<text x="55.8" y="62">5</text>
<text x="55.8" y="64.5">6</text>
<text x="55.8" y="67.1">7</text>
<text x="55.8" y="69.6">8</text>
<text x="391.1" y="89.9">1</text>
<text x="391.1" y="92.5">2</text>
<text x="391.1" y="95">3</text>
<text x="391.1" y="97.5">4</text>
<text x="391.1" y="100.1">5</text>
<text x="55.8" y="102.6">1</text>
<text x="55.8" y="105.2">2</text>
<text x="55.8" y="107.7">3</text>
<text x="55.8" y="110.2">4</text>
<text x="55.8" y="112.8">5</text>
<text x="55.8" y="115.3">6</text>
<text x="55.8" y="117.9">7</text>
<text x="55.8" y="120.4">8</text>
<text x="57.7" y="159.8">1</text>
<text x="64.5" y="156.9" transform="rotate(-90 64.5 156.9)">3</text>
<text x="201.7" y="162" transform="rotate(-90 201.7 162)">3</text>
<text x="26.6" y="164.8">1</text>
<text x="26.6" y="167.4">2</text>
<text x="64.5" y="164.5" transform="rotate(-90 64.5 164.5)">2</text>
<text x="194.9" y="164.8">1</text>
<text x="92.5" y="172.2" transform="rotate(-90 92.5 172.2)">3</text>
<text x="201.7" y="169.6" transform="rotate(-90 201.7 169.6)">2</text>
<text x="85.7" y="175">1</text>
<text x="92.5" y="179.8" transform="rotate(-90 92.5 179.8)">2</text>
<text x="33.6" y="214.1">1</text>
<text x="26" y="216.6">2</text>
</g>
</svg>
